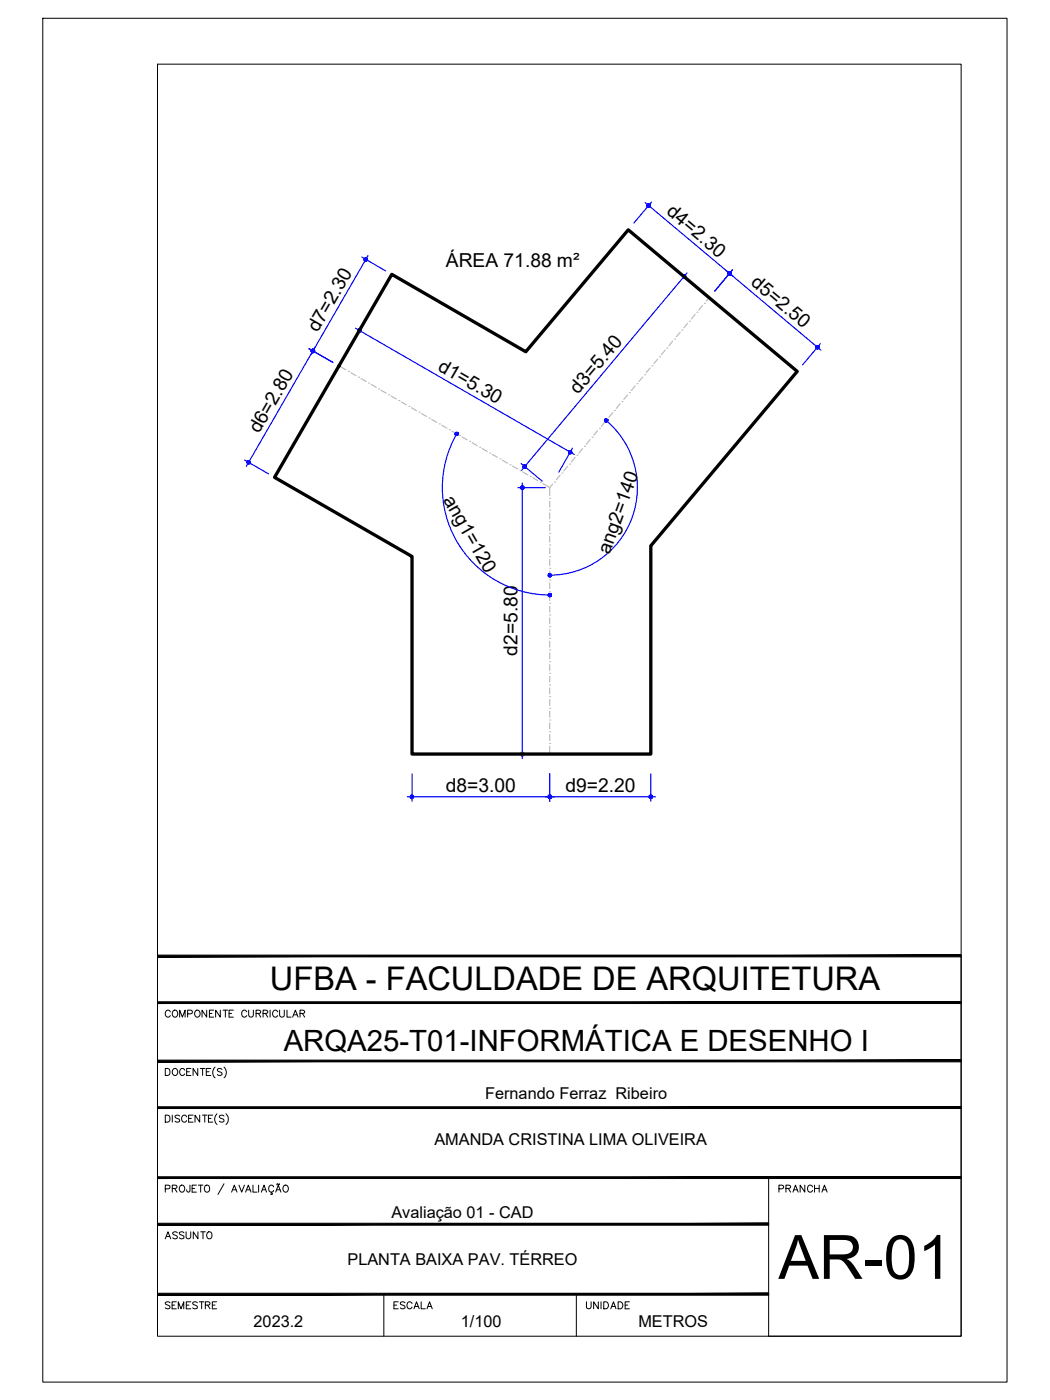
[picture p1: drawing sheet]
<svg xmlns="http://www.w3.org/2000/svg" width="229mm" height="305mm" viewBox="0 0 229 305" stroke-linecap="round" stroke-linejoin="round" font-family="sans-serif">
<!-- layer: ARQ_EIXO CINZA 04 -->
<g fill="none" stroke="#bababa" stroke-width=".25">
<path d="M73.8 79.7l1.5 .8M141.9 79.6h.1M143.2 78.2l-.8 1M143.6 77.7h.1M144.8 76.2l-.8 1M145.2 75.8h.1M146.4 74.3l-.8 1M146.9 73.8h.1M148.1 72.3l-.9 1M148.5 71.9h.1M149.7 70.4l-.8 1M150.1 69.9h.1"/>
<path d="M151.3 68.5l-.8 .9M151.7 68h.1M153 66.5l-.9 1M153.4 66h.1M154.4 64.8l-.6 .7M75.9 80.9h.1M76.4 81.2l1.1 .6M78.1 82.1h.1M78.6 82.4l1.1 .7M80.3 83.4h.1M80.8 83.7l1.1 .6M82.4 84.7h.1"/>
<path d="M83 85l1.1 .6M84.6 85.9h.1M85.2 86.2l1.1 .7M86.8 87.2h.1M87.4 87.5l1.1 .6M89 88.5h.1M89.6 88.8l1.1 .6M91.2 89.7h.1M91.8 90l1.1 .7M93.4 91h.1M94 91.3l1.1 .6M95.6 92.3h.1"/>
<path d="M96.2 92.6l1.1 .6M97.8 93.6h.1M98.4 93.9l1.1 .6M100 94.8h.1M100.6 95.1l1.1 .7M102.2 96.1h.1M102.8 96.4l1.1 .6M104.4 97.4h.1M105 97.7l1.1 .6M106.6 98.6h.1M107.2 98.9l1.1 .7M108.8 99.9h.1"/>
<path d="M125.2 99.6l-.8 1M125.6 99.1h.1M126.8 97.7l-.8 .9M127.3 97.2h.1M128.5 95.7l-.8 1M128.9 95.2h.1M130.1 93.8l-.8 .9M130.5 93.3h.1M131.7 91.8l-.8 1M132.2 91.3h.1M133.4 89.9l-.9 .9M133.8 89.4h.1"/>
<path d="M135 87.9l-.8 1M135.4 87.4h.1M136.7 86l-.9 1M137 85.5h.1M138.3 84l-.8 1M138.7 83.5h.1M139.9 82.1l-.8 1M140.3 81.6h.1M141.5 80.1l-.8 1M109.4 100.2l1.1 .6M111 101.2h.1M111.6 101.5l1.1 .6"/>
<path d="M113.2 102.4h.1M113.8 102.7l1.1 .7M115.4 103.7h.1M116 104l1.1 .6M117.6 105h.1M118.2 105.3l1.5 .9M119.7 118.7h.1M119.7 116.1h.1M119.7 113.6h.1M119.7 111h.1M119.7 108.5h.1M119.7 109.1v1.3"/>
<path d="M119.7 111.7v1.2M119.7 114.2v1.3M119.7 116.8v1.2M119.7 119.3v1.3M120.3 105.4l-.6 .8v1.7M120.7 104.9h.1M122 103.5l-.9 .9M122.3 103h.1M123.6 101.5l-.8 1M124 101h.1M119.7 139h.1M119.7 136.4h.1"/>
<path d="M119.7 133.9h.1M119.7 131.4h.1M119.7 128.8h.1M119.7 126.3h.1M119.7 123.7h.1M119.7 121.2h.1M119.7 121.8v1.3M119.7 124.4v1.2M119.7 126.9v1.3M119.7 129.5v1.2M119.7 132v1.3M119.7 134.5v1.3"/>
<path d="M119.7 137.1v1.2M119.7 139.6v1.3M119.7 159.3h.1M119.7 156.8h.1M119.7 154.2h.1M119.7 151.7h.1M119.7 149.1h.1M119.7 146.6h.1M119.7 144.1h.1M119.7 141.5h.1M119.7 142.2v1.2M119.7 144.7v1.3"/>
<path d="M119.7 147.2v1.3M119.7 149.8v1.2M119.7 152.3v1.3M119.7 154.9v1.2M119.7 157.4v1.3M119.7 159.9v1.3M119.7 161.8h.1M119.7 162.5v1.7"/>
</g>
<!-- layer: COTA AZUL -->
<g fill="none" stroke="#00f" stroke-width=".25">
<path d="M78.8 56l5.1 3M80.1 55.6l-12.5 21.7M140.5 44.1l19.1 16.1M141.9 44l-3.9 4.6M148.2 59.6l4.6 3.8M149.6 59.4l-36 43M158.1 58.9l20.6 17.3M159.5 58.8l-3.9 4.6M67.3 75.9l5.2 3M68.6 75.5l-15 26M77.4 71.5l47.6 27.4M78.7 71.1l-3 5.2"/>
<path d="M178.6 74.8l-3.8 4.6M99.4 94.5a23.4 23.4 0 0 0 20.3 35M124.6 97.6l-2.9 5.2M132 91.5a19.1 19.1 0 0 1 5.6 21.2 19.1 19.1 0 0 1-17.9 12.5M53.3 100.2l5.2 3M112.7 106.2h6M113.5 100.9l4.6 3.9M113.7 105.2v59.9M88.7 173.5h54M89.7 168.5v6M112.7 164.2h6M119.7 168.5v6"/>
<path d="M141.7 168.5v6"/>
</g>
<!-- layer: 0 -->
<g fill="#00f" stroke="#00f" stroke-width=".22">
<path d="M77.9 71.8v.2h.3zM77.9 72h.3l-.3 .1zM77.9 72.1l.2 .2 .1-.3z"/>
<path d="M78.2 72l-.1 .3h.1zM78.2 72l.2 .3h-.2zM78.2 72l.2 .3 .2-.2z"/>
<path d="M78.2 72l.4 .1v-.1zM78.2 72l.4-.2v.2zM78.4 71.6l-.2 .4 .4-.2z"/>
<path d="M78.2 71.6v.4l.2-.4zM78.1 71.6h.1v.4zM77.9 71.8l.3 .2-.1-.4z"/>
<path d="M124.2 98.5l.3 .1v-.1zM124.2 98.5l.3-.2v.2zM124.3 98.1l-.1 .4 .3-.2z"/>
<path d="M124.2 98.1v.4l.1-.4zM124 98.1h.2v.4zM124 98.1l-.2 .2 .4 .2z"/>
<path d="M123.8 98.3v.2h.4zM123.8 98.5h.4l-.4 .1zM123.8 98.6l.2 .2 .2-.3z"/>
<path d="M124.2 98.5l-.2 .3h.2zM124.2 98.5l.1 .3h-.1zM124.2 98.5l.1 .3 .2-.2z"/>
<path d="M113.5 105.8l.2 .4v-.4zM113.5 105.8l.2 .4-.3-.2zM113.4 106l-.1 .2h.4z"/>
<path d="M113.3 106.2l.1 .1 .3-.1zM113.4 106.3l.3-.1-.2 .3zM113.7 106.2l-.2 .3 .2 .1z"/>
<path d="M113.7 106.2v.4l.2-.1zM113.7 106.2l.3 .1-.1 .2zM113.7 106.2l.3 .1 .1-.1z"/>
<path d="M113.7 106.2h.4l-.1-.2zM113.9 105.8l.1 .2-.3 .2zM113.7 105.8v.4l.2-.4z"/>
<path d="M113.7 164.2v.3h.2zM113.7 164.2l.3 .1-.1 .2zM113.7 164.2l.3 .1 .1-.1z"/>
<path d="M113.7 164.2h.4l-.1-.2zM113.9 163.8l.1 .2-.3 .2zM113.7 163.8v.4l.2-.4z"/>
<path d="M113.5 163.8l.2 .4v-.4zM113.5 163.8l.2 .4-.3-.2zM113.4 164l-.1 .2h.4z"/>
<path d="M113.3 164.2l.1 .1 .3-.1zM113.4 164.3l.3-.1-.2 .3zM113.7 164.2l-.2 .3h.2z"/>
<path d="M114.2 101.6l-.2 .3h.2zM114.2 101.6l.1 .3h-.1zM114.2 101.6l.1 .3 .2-.1z"/>
<path d="M114.2 101.6l.3 .2 .1-.2zM114.2 101.6l.4-.1v.1zM114.5 101.3l-.3 .3 .4-.1z"/>
<path d="M114.3 101.2l-.1 .4 .3-.3zM114.1 101.2h.2l-.1 .4zM114.1 101.2l-.1 .1 .2 .3z"/>
<path d="M114 101.3l-.1 .2 .3 .1zM113.9 101.5l.3 .1-.3 .1zM113.9 101.7l.1 .2 .2-.3z"/>
<path d="M149 59.9l-.1 .3 .3-.3zM148.8 59.9h.2l-.1 .3zM148.6 60l.3 .2-.1-.3z"/>
<path d="M148.6 60v.2h.3zM148.6 60.2h.3l-.3 .2zM148.6 60.4l.1 .1 .2-.3z"/>
<path d="M148.9 60.2l-.2 .3 .2 .1zM148.9 60.2l.2 .4h-.2zM148.9 60.2l.2 .4 .1-.1z"/>
<path d="M148.9 60.2l.3 .3 .1-.2zM148.9 60.2l.4-.1v.2zM148.9 60.2l.4-.1-.1-.2z"/>
<path d="M140.9 44.5l-.1 .2h.4zM140.8 44.7h.4l-.4 .2zM140.8 44.9l.2 .1 .2-.3z"/>
<path d="M141.2 44.7l-.2 .3 .1 .1zM141.2 44.7l.2 .4h-.3zM141.2 44.7l.2 .4 .1-.1z"/>
<path d="M141.2 44.7l.3 .3 .1-.2zM141.2 44.7l.4-.1v.2zM141.4 44.5l-.2 .2 .4-.1z"/>
<path d="M141.3 44.4l-.1 .3 .2-.2zM141.1 44.4h.2l-.1 .3zM140.9 44.5l.3 .2-.1-.3z"/>
<path d="M158.8 59.5l.3 .3 .1-.2zM158.8 59.5l.4-.1v.2zM159.1 59.2l-.3 .3 .4-.1z"/>
<path d="M158.9 59.2l-.1 .3 .3-.3zM158.7 59.2h.2l-.1 .3zM158.5 59.3l.3 .2-.1-.3z"/>
<path d="M158.5 59.3v.2h.3zM158.5 59.5h.3l-.3 .1zM158.5 59.6l.1 .2 .2-.3z"/>
<path d="M158.8 59.5l-.2 .3 .1 .1zM158.8 59.5l.2 .4h-.3zM158.8 59.5l.2 .4 .1-.1z"/>
<path d="M158.5 59.3v.2h.3zM158.5 59.5h.3l-.3 .1zM158.5 59.6l.1 .2 .2-.3z"/>
<path d="M158.8 59.5l-.2 .3 .1 .1zM158.8 59.5l.2 .4h-.3zM158.8 59.5l.2 .4 .1-.1z"/>
<path d="M158.8 59.5l.3 .3 .1-.2zM158.8 59.5l.4-.1v.2zM159.1 59.2l-.3 .3 .4-.1z"/>
<path d="M158.9 59.2l-.1 .3 .3-.3zM158.7 59.2h.2l-.1 .3zM158.5 59.3l.3 .2-.1-.3z"/>
<path d="M178 75.6l.3 .2 .1-.2zM178 75.6l.4-.1v.1zM178.2 75.3l-.2 .3 .4-.1z"/>
<path d="M178.1 75.2l-.1 .4 .2-.3zM177.8 75.2h.3l-.1 .4zM177.7 75.4l.3 .2-.2-.4z"/>
<path d="M177.7 75.4l-.1 .1 .4 .1zM177.6 75.5l.4 .1-.4 .1zM177.6 75.7l.2 .2 .2-.3z"/>
<path d="M178 75.6l-.2 .3 .1 .1zM178 75.6l.1 .3-.2 .1zM178 75.6l.1 .3 .2-.1z"/>
<path d="M68.1 76v.4l.2-.3zM67.9 76.1l.2-.1v.4zM67.8 76.2l.3 .2-.2-.3z"/>
<path d="M67.8 76.2l-.1 .2h.4zM67.7 76.4h.4l-.3 .2zM67.8 76.6l.1 .1 .2-.3z"/>
<path d="M68.1 76.4l-.2 .3 .2 .1zM68.1 76.4l.2 .3-.2 .1zM68.1 76.4l.2 .3 .2-.1z"/>
<path d="M68.1 76.4l.4 .2v-.2zM68.1 76.4l.4-.2v.2zM68.3 76.1l-.2 .3 .4-.2z"/>
<path d="M54.1 100.6l-.2 .4h.2zM54.1 100.6l.2 .4h-.2zM54.1 100.6l.2 .4 .1-.2z"/>
<path d="M54.1 100.6l.3 .2 .1-.2zM54.1 100.6l.3-.1 .1 .1zM54.3 100.3l-.2 .3 .3-.1z"/>
<path d="M54.1 100.3v.3l.2-.3zM53.9 100.3h.2v.3zM53.9 100.3l-.1 .2 .3 .1z"/>
<path d="M53.8 100.5v.1h.3zM53.8 100.6h.3l-.3 .2zM53.8 100.8l.1 .2 .2-.4z"/>
<path d="M68.1 76.4l-.2 .3 .2 .1zM68.1 76.4l.2 .3-.2 .1zM68.1 76.4l.2 .3 .2-.1z"/>
<path d="M68.1 76.4l.4 .2v-.2zM68.1 76.4l.4-.2v.2zM68.3 76.1l-.2 .3 .4-.2z"/>
<path d="M68.1 76v.4l.2-.3zM67.9 76.1l.2-.1v.4zM67.8 76.2l.3 .2-.2-.3z"/>
<path d="M67.8 76.2l-.1 .2h.4zM67.7 76.4h.4l-.3 .2zM67.8 76.6l.1 .1 .2-.3z"/>
<path d="M79.6 56.1v.4l.2-.3zM79.5 56.2l.1-.1v.4zM79.3 56.3l.3 .2-.1-.3z"/>
<path d="M79.3 56.3l-.1 .2h.4zM79.2 56.5h.4l-.3 .2zM79.3 56.7l.2 .1 .1-.3z"/>
<path d="M79.6 56.5l-.1 .3 .1 .1zM79.6 56.5l.2 .3-.2 .1zM79.6 56.5l.2 .3 .2-.1z"/>
<path d="M79.6 56.5l.4 .2v-.2zM79.6 56.5l.4-.2v.2zM79.8 56.2l-.2 .3 .4-.2z"/>
<path d="M119.7 173.5h.4l-.1-.2zM119.9 173.1l.1 .2-.3 .2zM119.7 173.1v.4l.2-.4z"/>
<path d="M119.5 173.1l.2 .4v-.4zM119.5 173.1l.2 .4-.3-.2zM119.4 173.3l-.1 .2h.4z"/>
<path d="M119.3 173.5l.1 .2 .3-.2zM119.4 173.7l.3-.2-.2 .3zM119.7 173.5l-.2 .3 .2 .1z"/>
<path d="M119.7 173.5v.4l.2-.1zM119.7 173.5l.3 .2-.1 .1zM119.7 173.5l.3 .2 .1-.2z"/>
<path d="M89.3 173.5l.1 .2 .3-.2zM89.4 173.7l.3-.2-.2 .3zM89.7 173.5l-.2 .3 .2 .1z"/>
<path d="M89.7 173.5v.4l.2-.1zM89.7 173.5l.3 .2-.1 .1zM89.7 173.5l.3 .2 .1-.2z"/>
<path d="M89.7 173.5h.4l-.1-.2zM89.9 173.1l.1 .2-.3 .2zM89.7 173.1v.4l.2-.4z"/>
<path d="M89.5 173.1l.2 .4v-.4zM89.5 173.1l.2 .4-.3-.2zM89.4 173.3l-.1 .2h.4z"/>
<path d="M141.7 173.5h.4l-.1-.2zM141.9 173.1l.1 .2-.3 .2zM141.7 173.1v.4l.2-.4z"/>
<path d="M141.5 173.1l.2 .4v-.4zM141.4 173.3l.1-.2 .2 .4zM141.4 173.3l-.1 .2h.4z"/>
<path d="M141.3 173.5l.1 .2 .3-.2zM141.4 173.7l.3-.2-.2 .3zM141.7 173.5l-.2 .3 .2 .1z"/>
<path d="M141.7 173.5v.4l.2-.1zM141.7 173.5l.3 .2-.1 .1zM141.7 173.5l.3 .2 .1-.2z"/>
<path d="M119.3 173.5l.1 .2 .3-.2zM119.4 173.7l.3-.2-.2 .3zM119.7 173.5l-.2 .3 .2 .1z"/>
<path d="M119.7 173.5v.4l.2-.1zM119.7 173.5l.3 .2-.1 .1zM119.7 173.5l.3 .2 .1-.2z"/>
<path d="M119.7 173.5h.4l-.1-.2zM119.9 173.1l.1 .2-.3 .2zM119.7 173.1v.4l.2-.4z"/>
<path d="M119.5 173.1l.2 .4v-.4zM119.5 173.1l.2 .4-.3-.2zM119.4 173.3l-.1 .2h.4z"/>
<path d="M99.4 94.1v.4l.2-.4zM99.2 94.1h.2v.4zM99.2 94.1l-.1 .2 .3 .2z"/>
<path d="M99.1 94.3v.2h.3zM99.1 94.5h.3l-.3 .2zM99.1 94.7l.1 .1 .2-.3z"/>
<path d="M99.4 94.5l-.2 .3h.2zM99.4 94.5l.2 .3h-.2zM99.4 94.5l.2 .3 .2-.1z"/>
<path d="M99.4 94.5l.4 .2v-.2zM99.4 94.5l.4-.2v.2zM99.6 94.1l-.2 .4 .4-.2z"/>
<path d="M119.7 129.5h.4l-.1-.1zM119.9 129.2l.1 .2-.3 .1zM119.7 129.2v.3l.2-.3z"/>
<path d="M119.5 129.2l.2 .3v-.3zM119.5 129.2l.2 .3-.3-.1zM119.4 129.4l-.1 .1h.4z"/>
<path d="M119.3 129.5l.1 .3 .3-.3zM119.4 129.8l.3-.3-.2 .4zM119.7 129.5l-.2 .4h.2z"/>
<path d="M119.7 129.5v.4h.2zM119.7 129.5l.3 .3-.1 .1zM119.7 129.5l.3 .3 .1-.3z"/>
<path d="M119.3 125.3l.1 .1 .3-.1zM119.4 125.4l.3-.1-.2 .3zM119.7 125.3l-.2 .3h.2z"/>
<path d="M119.7 125.3v.3h.2zM119.7 125.3l.3 .1-.1 .2zM119.7 125.3l.3 .1 .1-.1z"/>
<path d="M119.7 125.3h.4l-.1-.2zM119.9 124.9l.1 .2-.3 .2zM119.7 124.9v.4l.2-.4z"/>
<path d="M119.5 124.9l.2 .4v-.4zM119.5 124.9l.2 .4-.3-.2zM119.4 125.1l-.1 .2h.4z"/>
<path d="M131.7 91.3l-.1 .2h.4zM131.6 91.5h.4l-.4 .2zM131.6 91.7l.1 .1 .3-.3z"/>
<path d="M132 91.5l-.3 .3 .2 .1zM132 91.5l.1 .4h-.2zM132 91.5l.1 .4 .1-.1z"/>
<path d="M132 91.5l.2 .3 .1-.2zM132 91.5l.3-.1v.2zM132 91.5l.3-.1-.1-.1z"/>
<path d="M132 91.2v.3l.2-.2zM131.8 91.2h.2v.3zM131.7 91.3l.3 .2-.2-.3z"/>
</g>
<path d="M85.3 59.7l29.2 16.9 22.3-26.6 36.8 30.9-31.9 37.9v45.4h-52v-43l-29.9-17.3z" fill="none" stroke="#000" stroke-width=".72"/>
<!-- layer: MRG_EXTERNA -->
<path d="M9.3 4h209.9v296.9h-209.9z" fill="none" stroke="#000" stroke-width=".22"/>
<!-- layer: MRG_INTERNA -->
<path d="M34.3 14h175v276.9h-175z" fill="none" stroke="#000" stroke-width=".22"/>
<!-- layer: SIMB_01 -->
<g fill="#000" stroke="#000" stroke-width=".22">
<path d="M34.3 218.1v.4l175-.4zM34.3 218.5l175-.4v.4z"/>
<path d="M34.3 207.9v.4l175-.4zM34.3 208.3l175-.4v.4z"/>
<path d="M34.3 230.8v.4l175-.4zM34.3 231.2l175-.4v.4z"/>
<path d="M34.3 256.2v.4l175-.4zM34.3 256.6l175-.4v.4z"/>
<path d="M34.3 241v.3l175-.3zM34.3 241.3l175-.3v.3z"/>
<path d="M34.3 266.3v.4l133-.4zM34.3 266.7l133-.4v.4z"/>
<path d="M34.3 282h133v-.4zM34.3 281.6h133l-133 .4z"/>
</g>
<g fill="none" stroke="#000" stroke-width=".22">
<path d="M45 219.9v1.5l-1-1.5v1.5M46.5 219.9h-.9v1.5h.9M48 219.9v1.5l-1.1-1.5v1.5M48.6 219.9h1M49.1 219.9v1.5M50.8 219.9h-.9v1.5h.9M54.1 219.9v1.1l.5 .4h.3l.3-.4v-1.1M58.8 219.9v1.5M60.9 219.9v1.1l.4 .4 .5-.2 .1-1.3M62.5 219.9v1.5h.9M209.3 208.1v82.8h-42v-34.5M36 232.6h.5a.82 .82 0 0 1 .5 .8 .82 .82 0 0 1-.5 .7h-.5z"/>
<path d="M37.1 220.3a.56 .56 0 0 0-.7-.4 .56 .56 0 0 0-.4 .6 .63 .63 0 0 0 .2 .8 .63 .63 0 0 0 .9-.2M37.7 220.1a.72 .72 0 0 1 1 .2 .72 .72 0 0 1-.3 1.1 .72 .72 0 0 1-.9-.4 .72 .72 0 0 1 .2-.9zM37.7 232.8a.72 .72 0 0 1 1 .2 .72 .72 0 0 1-.3 1.1 .72 .72 0 0 1-.9-.4 .72 .72 0 0 1 .2-.9zM39.1 221.4v-1.5l.6 1.5 .6-1.5v1.5M40.2 233a.56 .56 0 0 0-.6-.4 .56 .56 0 0 0-.5 .6 .63 .63 0 0 0 .3 .8 .63 .63 0 0 0 .8-.2M40.6 233.3h.6M40.9 220.7l.9-.1v-.5l-.3-.2h-.6v1.5M41.6 232.6h-1v1.5h1M42.7 220a.71 .71 0 0 1 .9 .7 .71 .71 0 0 1-.9 .7l-.3-.5v-.4zM43.1 232.6v1.5l-1.1-1.5v1.5M43.6 232.6h1M44.1 232.6v1.5"/>
<path d="M44.9 233.3h.6M45.6 220.6h.5M45.9 232.6h-1v1.5h1M46.8 232.3a1.57 1.57 0 0 0 0 2.4M48.3 232.8l-.3-.2-.7 .2 .2 .4 .5 .2 .3 .3v.2l-.3 .2-.7-.2M48.8 232.3a1.57 1.57 0 0 1 0 2.4M49.9 220.6h.5M53.7 220.3a.56 .56 0 0 0-.6-.4 .56 .56 0 0 0-.5 .6 .63 .63 0 0 0 .3 .8 .63 .63 0 0 0 .8-.2M55.8 220.6h.8l.2-.4-.4-.3h-.6v1.5M56.3 220.6l.5 .8M57.3 220.6h.8l.2-.4-.4-.3h-.6v1.5M57.8 220.6l.5 .8"/>
<path d="M60.5 220.3a.56 .56 0 0 0-.7-.4 .56 .56 0 0 0-.4 .6 .63 .63 0 0 0 .2 .8 .63 .63 0 0 0 .9-.2M63.7 221.4l.6-1.5 .6 1.5M63.9 220.9h.7M65.3 220.6h.9l.1-.4-.3-.3h-.7v1.5M65.8 220.6l.5 .8M36 242.8h.5a.82 .82 0 0 1 .5 .7 .82 .82 0 0 1-.5 .8h-.5zM36 258.8l.9-.1 .1-.6-1-.1v1.5M37.5 258.7l1-.1v-.5l-1-.1v1.5M37.5 242.8v1.5M38 258.7l.5 .8M39.1 243l-.3-.2-.7 .2 .2 .4 .7 .3 .1 .2v.2l-.3 .2-.7-.2M39.2 258.2a.72 .72 0 0 1 1 .2 .72 .72 0 0 1-.3 1.1 .72 .72 0 0 1-.9-.4 .72 .72 0 0 1 .2-.9z"/>
<path d="M40.6 243.2a.56 .56 0 0 0-.6-.4 .56 .56 0 0 0-.5 .6 .63 .63 0 0 0 .3 .8 .63 .63 0 0 0 .8-.2M41.1 243.5h.6M41.4 258l-.1 1.4-.4 .1-.2-.1-.1-.4M41.8 258.7h.6M42 242.8h-.9v1.5h.9M42.8 258h-1v1.5h1M43.2 258h1M43.5 242.8v1.5l-1-1.5v1.5M43.7 258v1.5M44.1 242.8h1M44.6 242.8v1.5M44.6 258.2a.63 .63 0 0 1 .8-.1 .63 .63 0 0 1 .2 .9 .57 .57 0 0 1-.5 .6 .57 .57 0 0 1-.6-.6z"/>
<path d="M45.4 243.5h.5M46.3 242.8h-.9v1.5h.9M47.2 242.5a1.57 1.57 0 0 0 0 2.3M48.8 243l-.4-.2-.6 .2 .1 .4 .7 .3 .2 .2v.2l-.4 .2-.6-.2M48.8 257.7l-1.3 2.4M49.2 242.5a1.57 1.57 0 0 1 0 2.3M50.4 259.5l.6-1.5 .6 1.5M50.7 259h.7M52 258l.6 1.5 .6-1.5M53.5 259.5l.6-1.5 .6 1.5M53.7 259h.7M55.1 258v1.5h.9"/>
<path d="M56.3 258v1.5M56.9 259.5l.6-1.5 .5 1.5M57.1 259h.7M59.1 259.5v.3l.2 .2h-.4M59.6 258.4a.6 .6 0 0 0-.9-.3 .6 .6 0 0 0-.2 .9 .54 .54 0 0 0 .4 .5 .54 .54 0 0 0 .7-.3M60 259.5l.6-1.5 .6 1.5M60.2 259h.8M60.3 257.8l-.1 .1M60.3 257.8h.2M60.5 257.8l.1 .1M60.6 257.9h.2M60.9 257.7l-.1 .2"/>
<path d="M61.8 258.2a.72 .72 0 0 1 1 .2 .72 .72 0 0 1-.3 1.1 .72 .72 0 0 1-.9-.4 .72 .72 0 0 1 .2-.9zM83.6 281.8v9.1M125.5 281.8v9.1"/>
</g>
<text font-size="13.3" x="169.5" y="278.4">AR-01</text>
<text font-size="7.1" x="58.8" y="215.6">UFBA - FACULDADE DE ARQUITETURA</text>
<text font-size="6.4" x="61.8" y="228.9">ARQA25-T01-INFORMÁTICA E DESENHO I</text>
<g font-size="4.4">
<text x="168.3" y="260.7">PRANCHA</text>
<text x="34.9" y="270.9">ASSUNTO</text>
<text x="34.9" y="286.1">SEMESTRE</text>
<text x="84.7" y="286.1">ESCALA</text>
<text x="126.3" y="286.1">UNIDADE</text>
</g>
<g font-size="4.2">
<text x="144.9" y="46.4" transform="rotate(40 144.9 46.4)">d4=2.30</text>
<text x="97.1" y="58.2">ÁREA 71.88 m²</text>
<text x="163.3" y="61.8" transform="rotate(40 163.3 61.8)">d5=2.50</text>
<text x="69.2" y="72.5" transform="rotate(-60 69.2 72.5)">d7=2.30</text>
<text x="95.1" y="80.5" transform="rotate(30 95.1 80.5)">d1=5.30</text>
<text x="125.9" y="86.1" transform="rotate(-50 125.9 86.1)">d3=5.40</text>
<text x="56.4" y="94.6" transform="rotate(-60 56.4 94.6)">d6=2.80</text>
<text x="96.4" y="108.8" transform="rotate(60 96.4 108.8)">ang1=120</text>
<text x="132.7" y="120.9" transform="rotate(-70 132.7 120.9)">ang2=140</text>
<text x="112.6" y="142.7" transform="rotate(-90 112.6 142.7)">d2=5.80</text>
<text x="97.1" y="172.4">d8=3.00</text>
<text x="123.1" y="172.4">d9=2.20</text>
</g>
<g font-size="3.5">
<text x="105.6" y="239.3">Fernando Ferraz Ribeiro</text>
<text x="94.6" y="249.3">AMANDA CRISTINA LIMA OLIVEIRA</text>
<text x="85.2" y="265.2">Avaliação 01 - CAD</text>
<text x="75.6" y="275.4">PLANTA BAIXA PAV. TÉRREO</text>
<text x="55.2" y="289">2023.2</text>
<text x="100.3" y="289">1/100</text>
<text x="139" y="289">METROS</text>
</g>
</svg>
